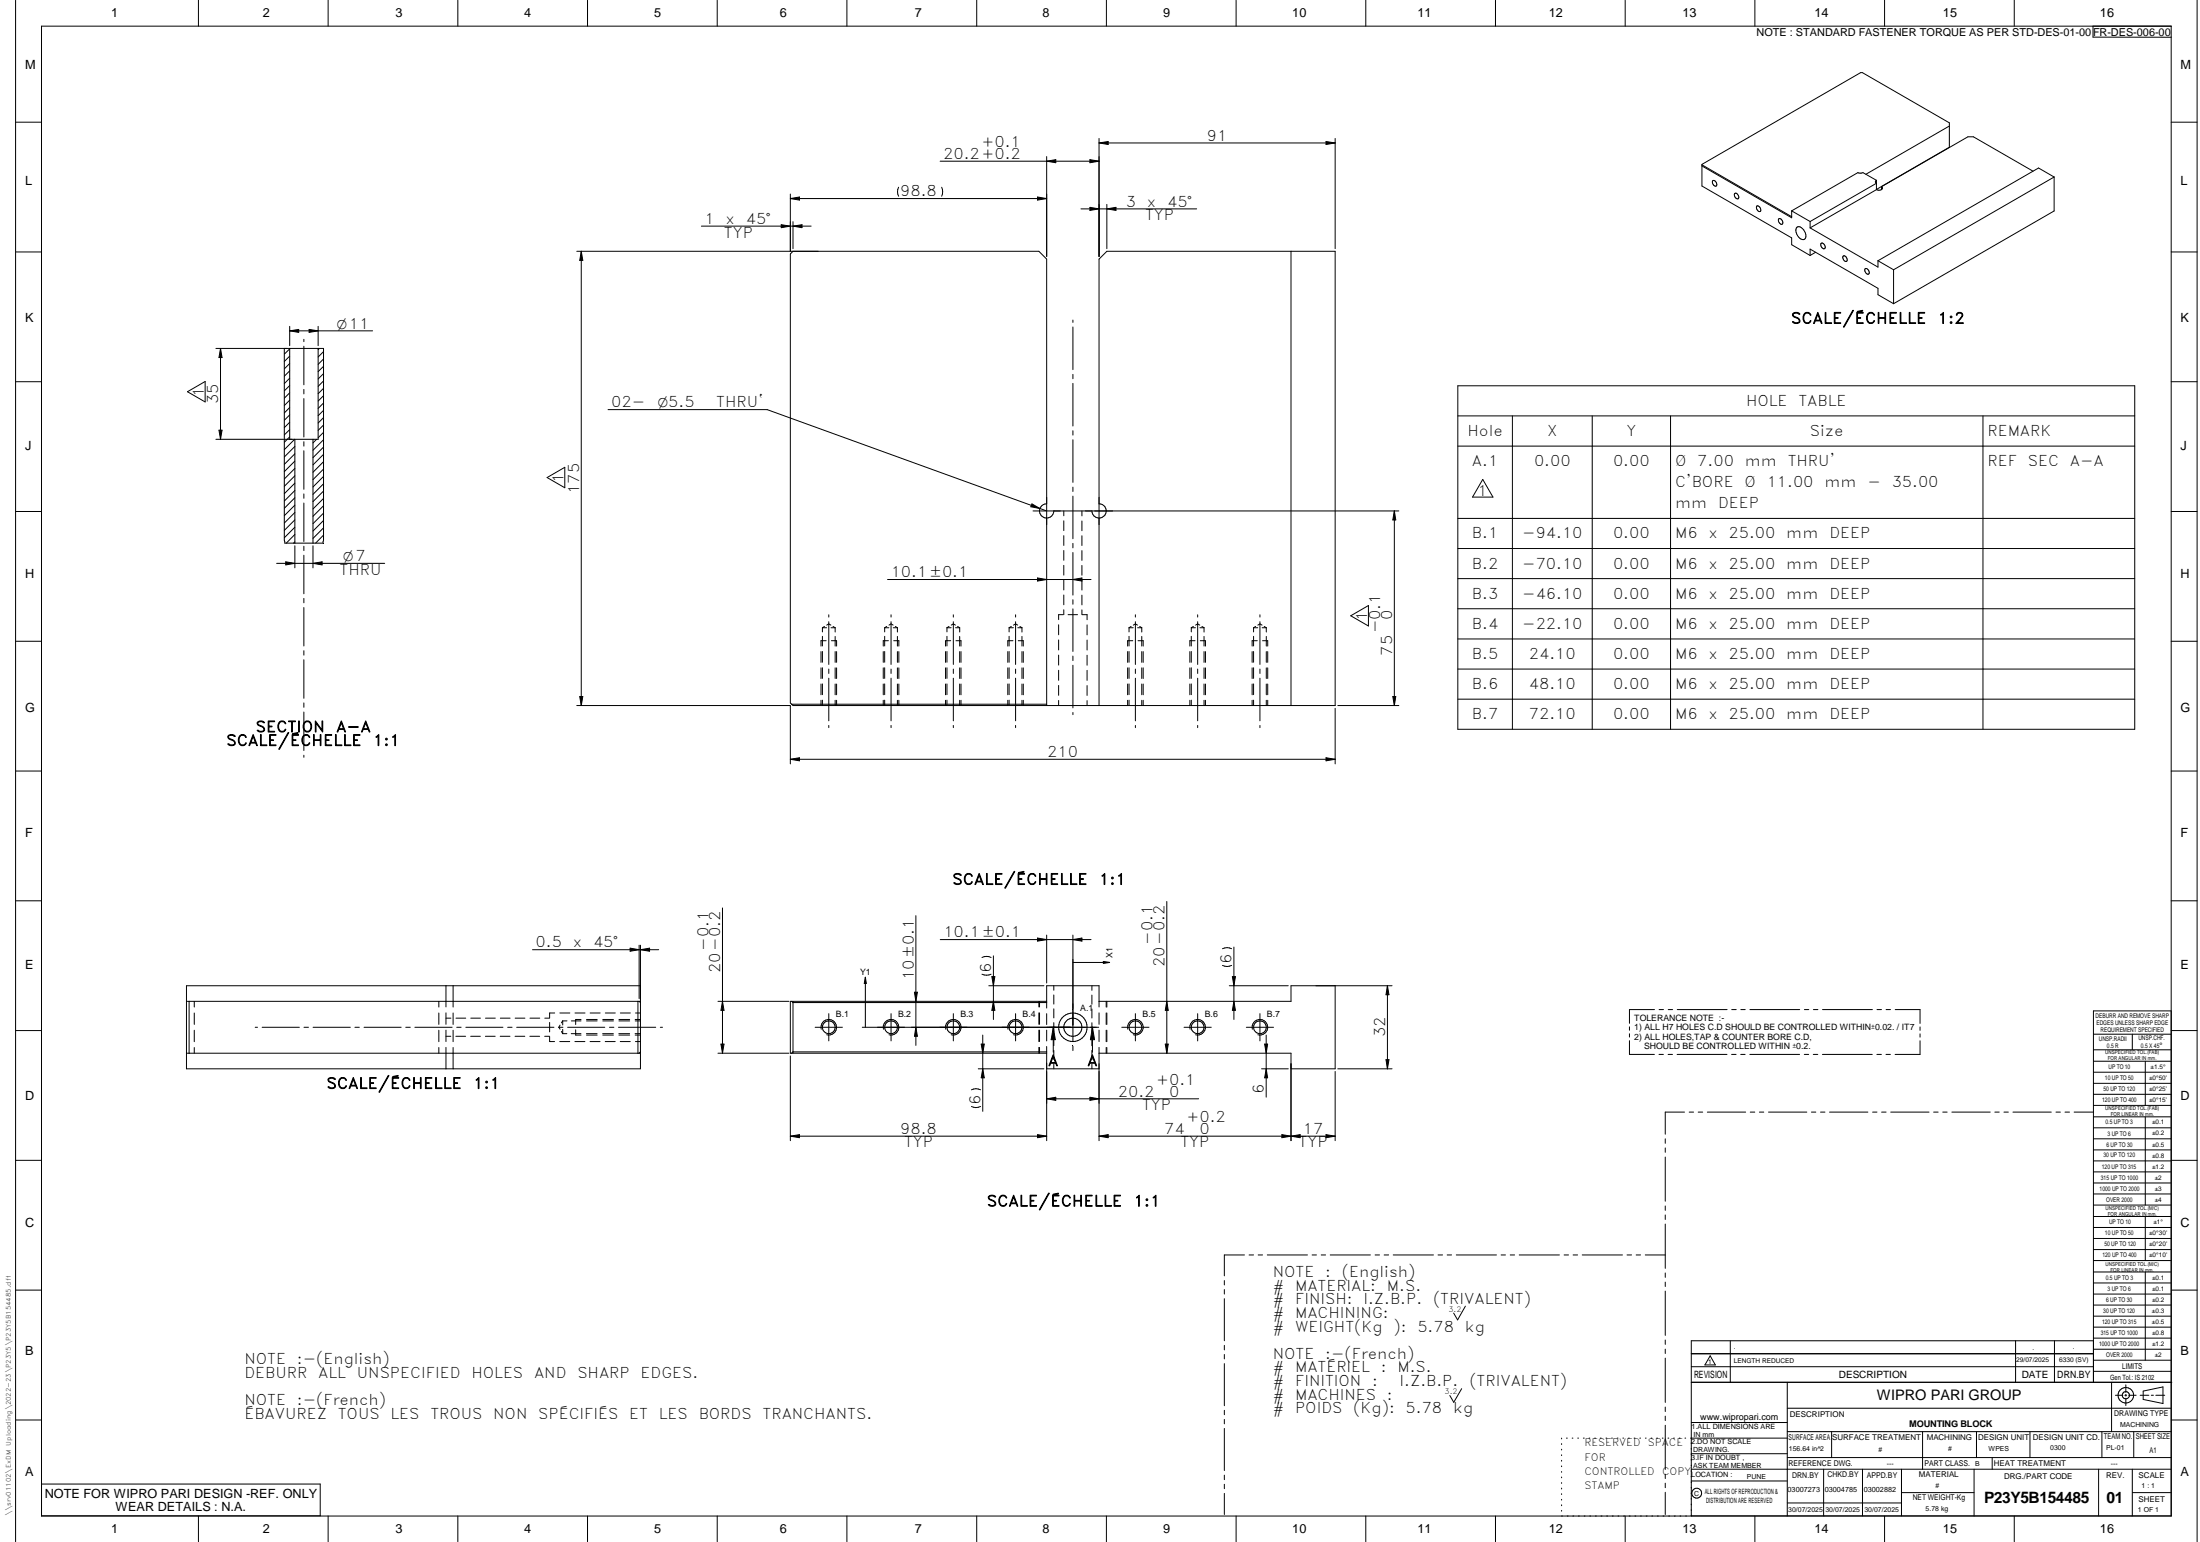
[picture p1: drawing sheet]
<svg xmlns="http://www.w3.org/2000/svg" width="848mm" height="594mm" viewBox="0 0 848 594" stroke-linecap="round" stroke-linejoin="round" font-family="sans-serif">
<g fill="none" stroke="#000" stroke-width=".39">
<path d="M6 .1v593.9M16 10.1h821v574h-821zM76.5 .1v10M126.5 .1v10M176.5 .1v10M226.5 .1v10M276.5 .1v10M326.5 .1v10M376.5 .1v10M426.5 .1v10M476.5 .1v10M526.5 .1v10"/>
<path d="M576.5 .1v10M626.5 .1v10M676.5 .1v10M726.5 .1v10M776.5 .1v10M806.8 10.1v4.2l30.2 .1M847 .1v593.9M6 47.1h10M423.7 53.3v45.5M423.7 55.1h91M423.7 55.1l3.5-.6v1.2zM511.2 54.5l3.5 .6-3.5 .6z"/>
<path d="M514.7 53.3v42.5M751.5 48.6l-32.2 18.5M837 47.1h10M304.7 76.5l3.5-.6v1.2zM304.7 76.5h98.8M304.7 74.8v22M346.4 72.1a3.8 3.8 0 0 0 0 3.5M362.4 62.1h61.3M363 72.1a4.1 4.1 0 0 1 0 3.5M400 75.9l3.5 .6-3.5 .6zM403.5 60.3v38.5M403.5 62.1l3.5-.6v1.2z"/>
<path d="M420.2 61.5l3.5 .6-3.5 .6zM420.2 79.9l3.5 .6-3.5 .6zM426.7 78.7v17.1M656.1 63.9v-.6l61.2-35.3h.6l33.6 19.3v9.4l-28.2 16.3M656.1 63.9v7.8l34.6 20v2.6l7.1 4.1M656.1 63.5l34.6 20M656.1 63.9l34.6 20v-2.7M660.2 69.6a1.33 1.33 0 0 1 1.4 .6 1.33 1.33 0 0 1 0 1.5 1.46 1.46 0 0 1-1.4-2.1zM668.7 74.5a1.22 1.22 0 0 1 1.3 .7 1.22 1.22 0 0 1-.2 1.4l-.9-.6-.3-.9zM677.2 79.4a1.34 1.34 0 0 1 1.3 .6 1.34 1.34 0 0 1 0 1.5 1.51 1.51 0 0 1-1.3-2.1zM723.3 69.5l-5.2-3-.9 .2-1-.2-25.5 14.7M723.3 69.5v3.6"/>
<path d="M723.3 69.5l-.4 .6 .4 .5-25.5 14.7M723.3 73.1l-25.5 14.7M725.3 71.9v1.2M725.3 71.9l.3 .3a1.29 1.29 0 0 1-.9 1.2 1.29 1.29 0 0 1-1.4-.3M783.7 66l-23-13.3h-2.1l-33.3 19.2M791.8 68.2v13.1l-61.8 35.7M791.8 68.2l-61.8 35.7M791.8 68.2l-6-3.5-61.9 35.8M6 97.1h10M222.3 96.8h178.2l3 3v172M224.1 96.8v175M224.1 96.8l.6 3.5h-1.2z"/>
<path d="M270.4 87.1h42.3M301.2 86.6l3.5 .5-3.5 .6zM305.7 85.4v10.4M305.7 87.1l3.5-.5v1.1zM305.7 96.8l-1 1v173l.5 .5M416.7 80.5h44.6M426.7 80.5l3.5-.6v1.2zM497.7 96.8v175M685.7 84.3a1.24 1.24 0 0 1 1.3 .7 1.24 1.24 0 0 1-.2 1.4l-1-.6-.3-.8zM690.7 81.2l7.1 4.1M692.7 87.5a2.7 2.7 0 0 1 3.3 2.3l.1 .6a1.35 1.35 0 0 1-.5 1.8 1.35 1.35 0 0 1-1.8-.4 3.4 3.4 0 0 1-1.1-4.3zM697.8 87.8l26.1 15.1v-2.4"/>
<path d="M697.8 85.3v2.5M697.8 98.4v-2.4l26.1 15.1v2.4l6.1 3.5M699.9 97.2l-2.1 1.2M702 93.8a1.22 1.22 0 0 1 1.4 .6 1.22 1.22 0 0 1-.3 1.5l-.9-.7-.3-.8zM710.5 98.7a1.21 1.21 0 0 1 1.3 .6 1.21 1.21 0 0 1-.2 1.5l-1-.7-.2-.8zM837 97.1h10M719 103.5a1.37 1.37 0 0 1 1.3 .7 1.37 1.37 0 0 1 0 1.4 1.51 1.51 0 0 1-1.3-2.1zM723.9 100.5l6.1 3.4M730 103.9v13.1M85 134.2l.6 3.6h-1.2zM85 134.2v35M109.6 134.2v74l.2 1.1h14.7l.2-1.1v-74h-41.5"/>
<path d="M111.7 137.2l-2.1 2.1M111.7 134.4l-2.1 2M111.7 125.7v7.5M111.7 134.2v35M111.7 127.5l3.4-.6v1.2zM111.7 127.5h31.9M117.1 130.7v.9M117.1 133.4v14.9M119.2 126.9l3.4 .6-3.4 .6zM122.6 125.7v7.5M122.6 134.2v35h-39.4M123.1 134.2l-.5 .5"/>
<path d="M124.7 135.5l-2.1 2M124.7 138.3l-2.1 2.1M413.6 123.3v.9M413.6 126v16.4M6 147.1h10M72.3 150.9l6.8-3.9v7.9zM111.7 145.7l-2.1 2.1M111.7 151.3l-2.1 2.1M111.7 157l-2.1 2.1M111.7 159.9l-2.1 2M111.7 140l-2.1 2.1M111.7 142.9l-2.1 2"/>
<path d="M111.7 148.5l-2.1 2.1M111.7 154.2l-2.1 2.1M117.1 150v1.8M117.1 153.5v14.9M124.7 141.1l-2.1 2.1M124.7 143.9l-2.1 2.1M124.7 146.8l-2.1 2M124.7 149.6l-2.1 2.1M124.7 152.4l-2.1 2.1M124.7 155.3l-2.1 2.1M124.7 158.1l-2.1 2M234.4 157.8h61.3l107.8 39"/>
<path d="M413.6 144.2v1.7M413.6 147.7v16.4M562 148.6h260.9v132.4h-260.9zM837 147.1h10M84.4 165.7h1.2l-.6 3.5zM109.6 173.2l4-4 .1 40.1M111.7 162.7l-2.1 2.1M111.7 168.3l-2.1 2.1M111.7 165.5l-2.1 2.1M113.7 172l-4.1 4.1M113.7 177.6l-4.1 4.1M113.7 174.8l-4.1 4.1"/>
<path d="M117.1 170.2v1.7M117.1 173.7v14.8M120.6 169.2v40.1M122 169.2l-1.4 1.4M124.7 169.4l-4.1 4.1M124.7 172.3l-4.1 4M124.7 175l-4.1 4.1M124.7 177.9l-4.1 4M124.7 160.9l-2.1 2.1M124.7 163.7l-2.1 2.1M124.7 166.6l-2.1 2.1M413.6 165.9v1.7"/>
<path d="M413.6 169.4v16.4M562 160.2h260.9M562 171.9h260.9M583 160.2v120.8M613.8 160.2v120.8M644 160.2v120.8M764.4 160.2v120.8M6 197.1h10M113.7 180.5l-4.1 4M113.7 183.3l-4.1 4.1M113.7 189l-4.1 4M113.7 191.8l-4.1 4"/>
<path d="M113.7 194.6l-4.1 4.1M113.7 197.4l-4.1 4.1M113.7 186.1l-4.1 4.1M117.1 190.3v1.7M117.1 193.8v14.8M124.7 180.7l-4.1 4.1M124.7 183.6l-4.1 4M124.7 186.4l-4.1 4.1M124.7 189.2l-4.1 4.1M124.7 192l-4.1 4.1M124.7 194.9l-4.1 4M124.7 197.7l-4.1 4.1"/>
<path d="M210.9 184l6.8-4v7.9zM397.8 194.1l3.1 1.8-3.5-.7zM398.2 196.8h141M403.5 194.1a2.75 2.75 0 0 0-2.8 2.7 2.75 2.75 0 0 0 2.8 2.8 2.75 2.75 0 0 0 2.7-2.8M410.1 196.8v1.9M413.6 187.7v1.7M413.6 191.1v16.5M417.1 196.9v1.9M423.7 194.1a2.76 2.76 0 0 1 2.7 2.8 2.76 2.76 0 0 1-2.7 2.7 2.76 2.76 0 0 1-2.8-2.8M537.5 196.9l.6 3.4h-1.2zM537.5 196.8v75M562 199.7h260.9"/>
<path d="M571.6 184.7l3.9 6.8h-7.9zM837 197.1h10M106.6 217h41.7M110.2 216.5l3.5 .5-3.5 .6zM113.7 200.3l-4.1 4M113.7 203.1l-4.1 4.1M113.7 205.9l-3.3 3.4M113.7 208.7l-.5 .6M113.7 210.3v8.5M117.1 210.4v1.7M117.1 213.9v14.9M120.6 217l3.6-.5v1.1z"/>
<path d="M120.6 210.3v8.5M124.7 200.5l-4.1 4.1M124.7 203.4l-4.1 4M124.7 206.2l-3 3.1M410.1 200.7v3.7M410.1 206.4v3.7M410.1 212.1v3.8M410.1 217.8v3.8M413.6 209.3v1.8M413.6 212.9v16.4M417.1 200.7v3.8M417.1 206.4v3.8"/>
<path d="M417.1 212.1v3.8M417.1 217.8v3.8M562 211.3h260.9M117.1 230.5v1.7M117.1 234.1v14.8M319.5 236.9v.8M319.5 239.5v16.5M342.1 223.3h78.5M343.5 236.9v.8M343.5 239.5v16.5M367.5 236.9v.8M367.5 239.5v16.5"/>
<path d="M391.5 236.9v.8M391.5 239.5v16.5M400 222.7l3.5 .6-3.5 .6zM409.9 236.8h-1.8v1.9M410.1 223.5v3.8M410.1 229.2v3.8M410.1 234.9v1.9M411.7 236.8h3.7M413.6 231.1v1.7M413.6 234.6v16.4M417.1 229.3v3.7M417.1 235v1.8"/>
<path d="M417.1 223.9l-3.5-.6 3.5-.6v4.6M417.2 236.8h1.9v2M437.7 236.9v.8M437.7 239.5v16.5M461.7 236.9v.8M461.7 239.5v16.5M485.7 236.9v.8M485.7 239.5v16.5M520.7 237.2l6.8-3.9v7.9zM562 222.9h260.9M562 234.5h260.9M6 247.1h10"/>
<path d="M117.1 250.7v1.7M117.1 254.2v14.8M316.5 251v4.2M316.5 257.3v4.1M317 241.9h1.6M317 241.9v1.6M317 245.2v3.7M317 251v4.1M317 257.3v4.1M317.8 241.3l-.8 .6M318.5 246.8h-2v2.1M318.7 240.8l.8-.4 .8 .4"/>
<path d="M319.5 257.8v1.7M320.3 241.9h1.6M320.5 246.8h2v2.1M321.1 241.3l.8 .6M321.9 241.9v1.6M321.9 245.2v3.7M321.9 251v4.2M321.9 257.3v4.1M322.5 251v4.2M322.5 257.3v4.1M340.5 251v4.2M340.5 257.3v4.1"/>
<path d="M341 241.9h1.6M341 241.9v1.6M341 245.2v3.7M341 251v4.1M341 257.3v4.1M341.8 241.3l-.8 .6M342.5 246.8h-2v2.1M342.7 240.8l.8-.4 .8 .4M343.5 257.8v1.7M344.3 241.9h1.6M344.5 246.8h2v2.1M345.1 241.3l.8 .6"/>
<path d="M345.9 241.9v1.6M345.9 245.2v3.7M345.9 251v4.2M345.9 257.3v4.1M346.5 251v4.2M346.5 257.3v4.1M364.5 251v4.2M364.5 257.3v4.1M365 241.9h1.6M365 241.9v1.6M365 245.2v3.7M365 251v4.1"/>
<path d="M365 257.3v4.1M365.8 241.3l-.8 .6M366.5 246.8h-2v2.1M366.7 240.8l.8-.4 .8 .4M367.5 257.8v1.7M368.3 241.9h1.7M368.5 246.8h2v2.1M369.1 241.3l.9 .6M370 241.9v1.6M370 245.2v3.7M370 251v4.2M370 257.3v4.1"/>
<path d="M370.5 251v4.2M370.5 257.3v4.1M388.5 251v4.2M388.5 257.3v4.1M389 241.9h1.7M389 241.9v1.6M389 245.2v3.7M389 251v4.1M389 257.3v4.1M389.8 241.3l-.8 .6M390.5 246.8h-2v2.1M390.7 240.8l.8-.4 .8 .4"/>
<path d="M391.5 257.8v1.7M392.3 241.9h1.7M392.5 246.8h2v2.1M393.1 241.3l.9 .6M394 241.9v1.6M394 245.2v3.7M394 251v4.2M394 257.3v4.1M394.5 251v4.2M394.5 257.3v4.1M408.1 240.7v3.9M408.1 246.5v3.9"/>
<path d="M408.1 252.4v3.8M408.1 258.2v3.9M413.6 252.8v1.7M413.6 256.3v16.4M419.1 240.7v3.9M419.1 246.6v3.8M419.1 252.4v3.9M419.1 258.3v3.8M434.7 251v4.2M434.7 257.3v4.1M435.2 251v4.1M435.2 257.3v4.1"/>
<path d="M435.2 241.9v1.6M435.2 245.2v3.7M435.2 241.9h1.6M436 241.3l-.8 .6M436.7 246.8h-2v2.1M436.9 240.8l.8-.4 .8 .4M437.7 257.8v1.7M438.5 241.9h1.6M438.7 246.8h2v2.1M439.3 241.3l.8 .6M440.1 251v4.2M440.1 257.3v4.1"/>
<path d="M440.1 241.9v1.6M440.1 245.2v3.7M440.7 251v4.2M440.7 257.3v4.1M458.7 251v4.2M458.7 257.3v4.1M459.2 241.9v1.6M459.2 245.2v3.7M459.2 251v4.1M459.2 257.3v4.1M459.2 241.9h1.6M460 241.3l-.8 .6"/>
<path d="M460.7 246.8h-2v2.1M460.9 240.8l.8-.4 .8 .4M461.7 257.8v1.7M462.5 241.9h1.6M462.7 246.8h2v2.1M463.3 241.3l.8 .6M464.1 241.9v1.6M464.1 245.2v3.7M464.1 251v4.2M464.1 257.3v4.1M464.7 251v4.2M464.7 257.3v4.1"/>
<path d="M482.7 251v4.2M482.7 257.3v4.1M483.2 241.9v1.6M483.2 245.2v3.7M483.2 251v4.1M483.2 257.3v4.1M483.2 241.9h1.6M484 241.3l-.8 .6M484.7 246.8h-2v2.1M484.9 240.8l.8-.4 .8 .4M485.7 257.8v1.7M486.5 241.9h1.6"/>
<path d="M486.7 246.8h2v2.1M487.3 241.3l.8 .6M488.1 241.9v1.6M488.1 245.2v3.7M488.1 251v4.2M488.1 257.3v4.1M488.7 251v4.2M488.7 257.3v4.1M562 246.2h260.9M562 257.8h260.9M837 247.1h10M117.1 270.8v1.7"/>
<path d="M117.1 274.3v14.8M222.3 271.8l82.4 .1v22.4M223.5 268.4h1.2l-.6 3.4zM305.2 271.3l.5 .5h209v-175h-88l-3 3v172M305.2 271.3h98.3M316.5 263.5v4.2M316.5 269.8v2M317 263.5v4.1M317 269.7v2.1M319.5 261.3v16.4M319.5 279.5v.8M321.9 263.5v4.2"/>
<path d="M321.9 269.8v2M322.5 263.5v4.2M322.5 269.8v2M340.5 263.5v4.2M340.5 269.8v2M341 263.5v4.1M341 269.7v2.1M343.5 261.3v16.4M343.5 279.5v.8M345.9 263.5v4.2M345.9 269.8v2M346.5 263.5v4.2"/>
<path d="M346.5 269.8v2M364.5 263.5v4.2M364.5 269.8v2M365 263.5v4.1M365 269.7v2.1M367.5 261.3v16.4M367.5 279.5v.8M370 263.5v4.2M370 269.8v2M370.5 263.5v4.2M370.5 269.8v2M388.5 263.5v4.2"/>
<path d="M388.5 269.8v2M389 263.5v4.1M389 269.7v2.1M391.5 261.3v16.4M391.5 279.5v.8M394 263.5v4.2M394 269.8v2M394.5 263.5v4.2M394.5 269.8v2M408.1 264.1v3.8M408.1 269.9v1.9M413.6 274.5v.8"/>
<path d="M419.1 264.1v3.8M419.1 269.9v1.9M434.7 263.5v4.2M434.7 269.8v2M435.2 263.5v4.1M435.2 269.7v2.1M437.7 261.3v16.4M437.7 279.5v.8M440.1 263.5v4.2M440.1 269.8v2M440.7 269.8v2M440.7 263.5v4.2"/>
<path d="M458.7 263.5v4.2M458.7 269.8v2M459.2 263.5v4.1M459.2 269.7v2.1M461.7 261.3v16.4M461.7 279.5v.8M464.1 263.5v4.2M464.1 269.8v2M464.7 263.5v4.2M464.7 269.8v2M482.7 263.5v4.2M482.7 269.8v2"/>
<path d="M483.2 263.5v4.1M483.2 269.7v2.1M485.7 261.3v16.4M485.7 279.5v.8M488.1 263.5v4.2M488.1 269.8v2M488.7 263.5v4.2M488.7 269.8v2M514.7 272.9v21.4M515.7 271.8h23.5M536.9 268.4h1.2l-.6 3.4zM562 269.4h260.9"/>
<path d="M6 297.1h10M117.1 291v.8M304.7 292.5l3.5-.6v1.2zM304.7 292.5h210M511.2 291.9l3.5 .6-3.5 .6zM837 297.1h10M6 347h10M278.5 349.8v56M353.1 352.8v50M449.8 347.3v58.5M837 347h10M171.9 379.8v8.1"/>
<path d="M174.7 379.8v8.2M205.3 365.9h48.6M242.9 365.3l3.5 .6-3.5 .6zM246.4 364.2v20.5M246.9 365.9l3.5-.6v1.2zM246.9 364.2v47.6h-175v-32h175M333.6 376.5l.4 2.4h-.8zM333.6 376.5v19.3M362.5 362h58.1M378.5 368.9a3.9 3.9 0 0 1 3.6 0M378.5 375.3a4.2 4.2 0 0 0 3.6 0M381.2 379.8h21.2"/>
<path d="M382.4 376.3h1.1l-.6 3.5zM382.9 368.3v24.5M400 361.4l3.5 .6-3.5 .6zM403.5 360.3v18.4M406.2 379.8v1.7M413.6 362l3.5-.6v1.2zM413.6 370.8h14.1M413.6 360.3v40.7M420.9 379.8v1.8M425.3 370.4l2.4 .4-2.4 .4zM471.3 371.9a3.9 3.9 0 0 0 3.5 0M471.3 365.5a3.9 3.9 0 0 1 3.5 0"/>
<path d="M473.9 379.8h22.7M475.1 376.3h1.1l-.5 3.5zM475.7 364.9v27.9M514.7 379.8v32h-17M534.8 379.8l.6 3.4h-1.1zM534.8 379.8v32M536.6 379.8h-38.9v6h-74M6 397h10M71.9 385.8h174.6M72.9 385.8v20M74.9 385.8v2.2M74.9 390.3v4.4"/>
<path d="M74.9 396.9v4.4M98.4 395.8h.9M101 395.8h14.4M117.2 395.8h1.7M120.7 395.8h14.3M136.8 395.8h1.7M140.3 395.8h14.3M156.4 395.8h1.8M159.9 395.8h14.4M169.2 385.8v2.2M169.2 390.3v4.4M169.2 396.9v4.4"/>
<path d="M171.9 390.2v4.4M171.9 396.9v4.4M171.9 399.2h1.9M171.9 392.3h1.9M174.7 390.3v4.4M174.7 396.9v4.4M175.7 399.2h3.8M175.8 392.3h3.7M176.1 395.8h1.7M179.6 395.8h14.3M181.4 399.2h3.8M181.5 392.3h3.7"/>
<path d="M187.1 399.2h3.8M187.2 392.3h3.7M192.8 399.2h3.8M192.9 392.3h3.7M195.7 395.8h1.7M198.5 399.2h3.8M198.6 392.3h3.8M199.2 395.8h14.3M204.3 399.2h3.7M204.3 392.3h3.8M210 399.2h1.9M210 392.3h1.9"/>
<path d="M211.9 393.9v3.7M211.9 399.4v1.9h1.9M213.8 390.3h-1.9v1.7M215.3 395.8h1.7M215.8 390.3h3.9M215.9 394.9l-.5 .9 .5 .7M216.4 397.4l.5 .8M216.9 393.3v1.6M216.9 396.6v1.6M216.9 393.3h1.7M216.9 398.2h1.6M216.9 393.3l-.5 .8"/>
<path d="M218.8 395.8h14.3M220.2 398.2h3.7M220.3 393.3h3.7M221.7 390.3h3.8M221.9 396.7v2.1h2.1M224 392.8h-2.1v1.9M226.1 398.2h4.1M226.1 392.8h4.1M226.1 393.3h4.1M226.1 398.8h4.1M227.5 390.3h3.9M232.3 398.2h4.1"/>
<path d="M232.4 392.8h4.1M232.4 393.3h4.1M232.4 398.8h4.1M233.3 390.3h3.9M235 395.8h1.6M238.4 395.8h14.4M238.5 398.2h4.2M238.6 392.8h4.1M238.6 393.3h4.1M238.6 398.8h4.1M239.1 390.3h3.9M244.8 398.2h2.1"/>
<path d="M244.9 392.8h2M244.9 393.3h2M244.9 398.8h2M245 390.3h1.9M245.9 385.8v20M246.4 385.8l.5 .4M246.8 385.8h.1M254.6 395.8h.8M276.8 385.8h27.3M278.5 385.8l.6 3.5h-1.2zM305.2 385.8l.5 .4h97.8M305.7 385.8v.1"/>
<path d="M305.7 386.1v19.3M314.2 395.8h10.5M316.6 396.5a3 3 0 0 1 2.6-3.7 3 3 0 0 1 3.3 3.2 3 3 0 0 1-3.8 2.7M319.5 390.5v10.5M332.4 395.8h91.1M340.6 396.5a3 3 0 0 1 2.6-3.7 3 3 0 0 1 3.3 3.2 3 3 0 0 1-3.8 2.7M343.5 390.5v10.5M352.5 382.3h1.2l-.6 3.5zM353.1 395.8l.6 3.4h-1.2zM364.6 396.5a3 3 0 0 1 2.6-3.7 3 3 0 0 1 3.3 3.2 3 3 0 0 1-3.8 2.7M367.5 390.5v10.5M378.8 398.8v29.4"/>
<path d="M382.9 385.8l.6 3.5h-1.1zM388.6 396.5a3 3 0 0 1 2.6-3.7 3 3 0 0 1 3.3 3.2 3 3 0 0 1-3.8 2.7M391.5 390.5v10.5M400.5 385.8v2.1M400.5 390.2v4.4M400.5 396.9v4.4M400.7 385.8v2.1M400.7 390.2v4.4M400.7 396.9v4.4M403.5 390.5v4.2M403.5 396.9v4.1M403.5 385.8h-98.8v20h98.8"/>
<path d="M406 395.8l.8 4.8h-1.6zM406 395.8v9.6M406.2 383.3v3.5M406.2 388.7v3.5M406.2 394v3.5M406.2 399.3v3.5M420.9 383.4v3.5M420.9 388.7v3.5M420.9 394v3.6M420.9 399.4v3.5M421.1 395.8v9.6M421.1 395.8l.8 4.8h-1.6z"/>
<path d="M423.7 387.9v-8.1h-20.2v8.6M423.7 390.2v4.4M423.7 396.9v4.4M426.4 385.8v2.2M426.4 390.3v4.4M426.4 396.9v4.4M426.7 385.8v2.2M426.7 390.3v4.4M426.7 396.9v4.4M432.4 395.8h10.5M434.8 396.5a3 3 0 0 1 2.6-3.7 3 3 0 0 1 3.2 3.2 3 3 0 0 1-3.7 2.7M437.7 390.5v10.5"/>
<path d="M449.8 385.8l.5 3.5h-1.1zM456.4 395.8h10.5M458.8 396.5a3 3 0 0 1 2.6-3.7 3 3 0 0 1 3.2 3.2 3 3 0 0 1-3.7 2.7M461.7 390.5v10.5M475.7 385.8l.5 3.5h-1.1zM480.4 395.8h10.5M482.8 396.5a3 3 0 0 1 2.6-3.7 3 3 0 0 1 3.3 3.2 3 3 0 0 1-3.8 2.7M485.7 390.5v10.5M488.1 398.8v23.9M628.1 395.6v1.3M628.1 398.3v1.2M637.8 389h-9.7v5.3"/>
<path d="M639.6 389h1.7M643.1 389h1.7M646.6 389h19.2M667.6 389h1.7M671.1 389h1.7M674.6 389h19.2M695.6 389h1.7M699.1 389h1.7M702.6 389h19.2M723.6 389h1.7M727.1 389h1.7M730.6 389h9.6v5.3"/>
<path d="M740.2 395.6v1.4M740.2 398.3v1.3M807 398.4h30M822 398.4v6.1M837 397h10M837 389.5h-30v143.1M71.9 405.8h174.6M74.9 403.6v2.2M169.2 403.6v2.2M171.9 403.5v8.3M174.7 403.6v8.2M215.8 401.3h3.8"/>
<path d="M221.6 401.3h3.9M227.5 401.3h3.8M233.3 401.3h3.9M239.1 401.3h3.9M244.9 401.3h2M246.8 405.8h.1M246.9 405.3l-.5 .5M276.8 405.8h27.3M277.9 402.3h1.2l-.6 3.5zM304.7 406.8v32.7M305.7 405.6v.2M374.5 419.9a3.9 3.9 0 0 1 3.5 0"/>
<path d="M377.1 411.8h25.3M378.2 402.3h1.2l-.6 3.5zM378.8 411.8l.6 3.4h-1.2zM400.5 403.5v2.3M400.7 403.5v2.3M403.5 411.8h20.2M403.5 403.2v36.3M403.5 405.3h-97.8l-.5 .5M406.2 404.7v3.5M406.2 410v1.8M413.6 403.1v1.4M413.6 404.7h.1"/>
<path d="M420.9 404.7v3.5M420.9 410v1.8M423.7 405.8h74v33.7M423.7 403.5v36M426.4 403.6v2.2M426.7 403.6v2.2M449.2 402.3h1.1l-.5 3.5zM486.3 411.8h10.3M487.5 402.3h1.2l-.6 3.5zM488.1 411.8l.6 3.4h-1.2zM514.7 412.8v26.7M515.7 411.8h20.9"/>
<path d="M534.3 408.3h1.1l-.6 3.5zM628.1 400.9v5.3h9.7M639.5 406.2h1.7M643 406.2h1.7M646.5 406.2h19.2M667.5 406.2h1.7M671 406.2h1.7M674.5 406.2h19.2M695.5 406.2h1.7M699 406.2h1.7M702.5 406.2h19.2M723.5 406.2h1.8"/>
<path d="M727 406.2h1.7M740.2 401v5.2h-9.7M807 404.5h30M807 408.9h30M807 413.1h30M807 417.4h30M827 408.9v17M304.7 437.7l3.5-.6v1.2zM304.7 437.7h98.8M374.5 426.3a3.9 3.9 0 0 0 3.5 0M400 437.1l3.5 .6-3.5 .6zM403.5 423.3h58.6"/>
<path d="M403.5 423.3l3.5-.6v1.2zM420.2 422.7l3.5 .6-3.5 .6zM423.7 437.7h91M423.7 437.7l3.5-.6v1.2zM494.2 437.1l7 1.2v-1.2l-7 1.2zM511.2 437.1l3.5 .6-3.5 .6zM641.9 438.7v1.8M649.4 428.5h-7.5v8.5M651.2 428.5h1.7M654.6 428.5h1.8M658.2 428.5h14.7M674.7 428.5h1.7"/>
<path d="M678.2 428.5h1.7M681.7 428.5h14.8M698.3 428.5h1.7M701.8 428.5h1.7M705.3 428.5h14.7M721.9 428.5h1.7M725.3 428.5h1.8M728.9 428.5h14.7M745.4 428.5h1.7M748.9 428.5h1.7M752.4 428.5h14.8M769 428.5h1.7"/>
<path d="M772.5 428.5h1.7M776 428.5h14.7M792.6 428.5h1.7M796 428.5h1.8M799.5 428.5h7.4M807 421.6h30M807 425.9h30M807 430.3h30M807 434.5h30M807 438.7h30M827 430.3v34M6 447h10"/>
<path d="M641.9 442.3v1.6M641.9 445.8v17M807 443h30M807 447.3h30M807 451.5h30M807 455.8h30M807 460h30M837 447h10M641.9 464.6v1.7M641.9 468.1v1.7M641.9 471.6v17.1M807 464.3h30"/>
<path d="M807 468.7h30M807 472.9h30M807 477.1h30M827 468.7v16.9M6 497h10M472 493.4v1.6M472 496.8v1.8M479.7 483.5h-7.7v8M481.5 483.5h1.7M485 483.5h1.7M488.5 483.5h15.5M505.8 483.5h1.7"/>
<path d="M509.3 483.5h1.7M512.8 483.5h15.5M530.1 483.5h1.7M533.6 483.5h1.7M537.1 483.5h15.5M554.4 483.5h1.7M557.9 483.5h1.7M561.4 483.5h15.5M578.7 483.5h1.6M582.2 483.5h1.7M585.6 483.5h15.5M603 483.5h1.6"/>
<path d="M606.4 483.5h1.8M609.9 483.5h15.5M627.2 483.5h1.7M630.7 483.5h1.7M634.2 483.5h7.7M641.9 490.4v1.7M641.9 493.9v1.7M641.9 497.4v17.1M807 481.4h30M807 485.6h30M807 490.1h30M807 494.3h30"/>
<path d="M807 498.6h30M827 490.1v33.9M837 497h10M472 500.3v16.3M472 518.3v1.8M564.9 503.2l-3 5.3-1.5-2.6M641.9 516.3v1.6M641.9 519.8v1.7M667 516.6v16M777 516.6v16M792 516.6v16M807 502.8h30"/>
<path d="M807 507.1h30M807 511.3h30M807 515.5h30M807 519.8h30M807 516.6h-155v67.5M472 521.8v1.7M472 525.4v16.2M563.5 535l-3.1 5.3-1.5-2.7M641.9 523.2v17.1M652 532.6h185.2M652 521.5h155M652 526.5h155"/>
<path d="M659.3 522.4l1.9 3.5h-4zM689 532.6v51.4M807 524h30M807 528.3h30M814 532.6v19M815.5 537.5h2.8M819.1 537.5h.7M819.5 533.5v2.9M819.5 537.2v.7M819.5 538.7v2.8M820.6 537.5h2.9M825 537.5h3.4"/>
<path d="M826.2 535.9l7.6-1.6v6.4l-7.6-1.5zM829.3 537.5h.8M831 537.5h3.5M6 547.1h10M472 543.3v1.7M472 546.9v1.7M472 550.3v16.2M602 554.1v.3M602 556.2v.3M602 558.3v.3M603.8 554.1h.4M606 554.1h.3"/>
<path d="M608.2 554.1h.3M610.4 554.1h.3M612.6 554.1h.3M614.7 554.1h.3M616.9 554.1h.3M619.1 554.1h.3M621.2 554.1h.3M623.4 554.1h.3M625.6 554.1h.3M627.8 554.1h.3M629.9 554.1h.4M632.1 554.1h.3"/>
<path d="M634.3 554.1h.3M636.5 554.1h.3M638.6 554.1h.3M640.8 554.1h.3M641.9 542.1v1.7M641.9 545.6v1.7M641.9 549.1v17M643 554.1h.3M645.2 554.1h.3M647.3 554.1h.4M649.5 554.1h.3M652 548h37"/>
<path d="M689 542.5h148M689 551.6h148M689 554.1h-37.3M706.1 551.6v10M741.1 551.6v14.4M761.9 551.6v10M782.5 551.6v10M810.3 551.6v10M822.5 551.6v10M837 547.1h10M16 571.8h107.4v12.2h-107.4M472 568.3v1.8"/>
<path d="M472 571.8v1.7M472 575.4v8.1M602 560.5v.3M602 562.6v.3M602 564.8v.3M602 566.9v.3M602 569v.3M602 571.2v.3M602 573.3v.4M602 575.5v.3M602 577.6v.3M602 579.8v.3"/>
<path d="M641.9 567.9v1.7M641.9 571.4v1.8M641.9 574.9v8.6M652 570.6h37M652 560.1h37M689 561.6h148M689 579h44M703 566v18M718 566v18M733 575.1h28M733 566v18M761 566v18"/>
<path d="M768 561.6v4.4M809 566v18M822 566v18M822 575.1h15M837 566h-185M76.5 584.1v9.9M126.5 584.1v9.9M176.5 584.1v9.9M226.5 584.1v9.9M276.5 584.1v9.9M326.5 584.1v9.9M376.5 584.1v9.9"/>
<path d="M426.5 584.1v9.9M476.5 584.1v9.9M526.5 584.1v9.9M576.5 584.1v9.9M602 581.9v.3M626.5 584.1v9.9M652 584h185M676.5 584.1v9.9M726.5 584.1v9.9M776.5 584.1v9.9"/>
<circle cx="319.5" cy="395.8" r="2.46"/>
<circle cx="343.5" cy="395.8" r="2.46"/>
<circle cx="367.5" cy="395.8" r="2.46"/>
<circle cx="391.5" cy="395.8" r="2.48"/>
<circle cx="413.6" cy="395.8" r="3.5"/>
<circle cx="413.6" cy="395.8" r="5.5"/>
<circle cx="437.7" cy="395.8" r="2.46"/>
<circle cx="461.7" cy="395.8" r="2.46"/>
<circle cx="485.7" cy="395.8" r="2.46"/>
<circle cx="819.5" cy="537.5" r="2.99"/>
<circle cx="819.5" cy="537.5" r="1.39"/>
<circle cx="654.1" cy="575.3" r="1.9"/>
</g>
<g fill="#000">
<path d="M423.7 55.1l3.5-.6v1.2zM511.2 54.5l3.5 .6-3.5 .6zM304.7 76.5l3.5-.6v1.2zM400 75.9l3.5 .6-3.5 .6zM403.5 62.1l3.5-.6v1.2zM420.2 61.5l3.5 .6-3.5 .6zM420.2 79.9l3.5 .6-3.5 .6zM426.7 80.5l3.5-.6v1.2zM301.2 86.6l3.5 .5-3.5 .6zM305.7 87.1l3.5-.5v1.1zM224.1 96.8l.6 3.5h-1.2zM85 134.2l.6 3.6h-1.2z"/>
<path d="M111.7 127.5l3.4-.6v1.2zM119.2 126.9l3.4 .6-3.4 .6zM84.4 165.7h1.2l-.6 3.5zM397.8 194.1l3.1 1.8-3.5-.7zM110.2 216.5l3.5 .5-3.5 .6zM120.6 217l3.6-.5v1.1zM537.5 196.9l.6 3.4h-1.2zM400 222.7l3.5 .6-3.5 .6zM413.6 223.3l3.5-.6v1.2zM223.5 268.4h1.2l-.6 3.4zM536.9 268.4h1.2l-.6 3.4zM304.7 292.5l3.5-.6v1.2z"/>
<path d="M511.2 291.9l3.5 .6-3.5 .6zM242.9 365.3l3.5 .6-3.5 .6zM246.9 365.9l3.5-.6v1.2zM333.6 376.5l.4 2.4h-.8zM382.4 376.3h1.1l-.6 3.5zM400 361.4l3.5 .6-3.5 .6zM413.6 362l3.5-.6v1.2zM425.3 370.4l2.4 .4-2.4 .4zM475.1 376.3h1.2l-.6 3.5zM278.5 385.8l.6 3.5h-1.2zM352.5 382.3h1.2l-.6 3.5zM353.1 395.8l.6 3.4h-1.2z"/>
<path d="M382.9 385.8l.6 3.5h-1.1zM449.8 385.8l.5 3.5h-1.1zM475.7 385.8l.6 3.5h-1.2zM534.8 379.8l.6 3.4h-1.1zM277.9 402.3h1.2l-.6 3.5zM378.8 411.8l.6 3.4h-1.2zM378.2 402.3h1.2l-.6 3.5zM406 395.8l.8 4.8h-1.6zM421.1 395.8l.8 4.8h-1.6zM449.2 402.3h1.1l-.5 3.5zM488.1 411.8l.6 3.4h-1.2zM487.5 402.3h1.2l-.6 3.5z"/>
<path d="M534.3 408.3h1.1l-.6 3.5zM304.7 437.7l3.5-.6v1.2zM400 437.1l3.5 .6-3.5 .6zM403.5 423.3l3.5-.6v1.2zM420.2 422.7l3.5 .6-3.5 .6zM423.7 437.7l3.5-.6v1.2zM494.2 437.1l3.5 .6-3.5 .6zM497.7 437.7l3.5-.6v1.2zM511.2 437.1l3.5 .6-3.5 .6z"/>
</g>
<g font-size="6">
<text x="764.8" y="578.9">P23Y5B154485</text>
<text x="812.1" y="578.9">01</text>
</g>
<g font-size="5.7">
<text x="378.4" y="56.7">+0.1</text>
<text x="465.2" y="54.2">91</text>
<text x="363.6" y="61.2">20.2+0.2</text>
<text x="347" y="75.6">98.8</text>
<text x="434" y="79.6">3</text>
<text x="442.1" y="79.6">x</text>
<text x="449.9" y="79.6">45°</text>
<text x="271.6" y="86.3">1</text>
<text x="279.7" y="86.3">x</text>
<text x="287.5" y="86.3">45°</text>
<text x="441.5" y="84.8">TYP</text>
<text x="279.1" y="91.5">TYP</text>
<text x="690.4" y="124.6">SCALE/ÉCHELLE</text>
<text x="747" y="124.6">1:2</text>
<text x="78.6" y="152.9" transform="rotate(-90 78.6 152.9)">1</text>
<text x="84.1" y="155.7" transform="rotate(-90 84.1 155.7)">35</text>
<text x="235.6" y="156.9">02-</text>
<text x="276.1" y="156.9">THRU`</text>
<text x="673.1" y="156.4">HOLE</text>
<text x="693.3" y="156.4">TABLE</text>
<text x="565.7" y="168">Hole</text>
<text x="596.4" y="168">X</text>
<text x="627" y="168">Y</text>
<text x="697.7" y="168">Size</text>
<text x="766.1" y="168">REMARK</text>
<text x="567.4" y="179.6">A.1</text>
<text x="591.4" y="179.6">0.00</text>
<text x="621.8" y="179.6">0.00</text>
<text x="645.7" y="179.6">Ø</text>
<text x="654.3" y="179.6">7.00</text>
<text x="672.6" y="179.6">mm</text>
<text x="689.2" y="179.6">THRU'</text>
<text x="766.1" y="179.6">REF</text>
<text x="781.7" y="179.6">SEC</text>
<text x="797.8" y="179.6">A-A</text>
<text x="217.2" y="186" transform="rotate(-90 217.2 186)">1</text>
<text x="223.2" y="190.2" transform="rotate(-90 223.2 190.2)">175</text>
<text x="569.6" y="191">1</text>
<text x="645.7" y="187.7">C'BORE</text>
<text x="672.5" y="187.7">Ø</text>
<text x="681" y="187.7">11.00</text>
<text x="703.3" y="187.7">mm</text>
<text x="719.9" y="187.7">-</text>
<text x="729.2" y="187.7">35.00</text>
<text x="645.7" y="195.8">mm</text>
<text x="662.3" y="195.8">DEEP</text>
<text x="567.4" y="207.4">B.1</text>
<text x="586.8" y="207.4">-94.10</text>
<text x="621.8" y="207.4">0.00</text>
<text x="645.7" y="207.4">M6</text>
<text x="658.6" y="207.4">x</text>
<text x="666.4" y="207.4">25.00</text>
<text x="688.6" y="207.4">mm</text>
<text x="705.2" y="207.4">DEEP</text>
<text x="130.9" y="221.4">THRU</text>
<text x="567.4" y="219">B.2</text>
<text x="586.8" y="219">-70.10</text>
<text x="621.8" y="219">0.00</text>
<text x="645.7" y="219">M6</text>
<text x="658.6" y="219">x</text>
<text x="666.4" y="219">25.00</text>
<text x="688.6" y="219">mm</text>
<text x="705.2" y="219">DEEP</text>
<text x="343.4" y="222.4">10.1±0.1</text>
<text x="567.4" y="230.7">B.3</text>
<text x="586.8" y="230.7">-46.10</text>
<text x="621.8" y="230.7">0.00</text>
<text x="645.7" y="230.7">M6</text>
<text x="658.6" y="230.7">x</text>
<text x="666.4" y="230.7">25.00</text>
<text x="688.6" y="230.7">mm</text>
<text x="705.2" y="230.7">DEEP</text>
<text x="527" y="239.2" transform="rotate(-90 527 239.2)">1</text>
<text x="536.6" y="238.8" transform="rotate(-90 536.6 238.8)">0</text>
<text x="532.1" y="244" transform="rotate(-90 532.1 244)">-0.1</text>
<text x="567.4" y="242.3">B.4</text>
<text x="586.8" y="242.3">-22.10</text>
<text x="621.8" y="242.3">0.00</text>
<text x="645.7" y="242.3">M6</text>
<text x="658.6" y="242.3">x</text>
<text x="666.4" y="242.3">25.00</text>
<text x="688.6" y="242.3">mm</text>
<text x="705.2" y="242.3">DEEP</text>
<text x="536.6" y="252.6" transform="rotate(-90 536.6 252.6)">75</text>
<text x="567.4" y="253.9">B.5</text>
<text x="589.4" y="253.9">24.10</text>
<text x="621.8" y="253.9">0.00</text>
<text x="645.7" y="253.9">M6</text>
<text x="658.6" y="253.9">x</text>
<text x="666.4" y="253.9">25.00</text>
<text x="688.6" y="253.9">mm</text>
<text x="705.2" y="253.9">DEEP</text>
<text x="567.4" y="265.5">B.6</text>
<text x="589.4" y="265.5">48.10</text>
<text x="621.8" y="265.5">0.00</text>
<text x="645.7" y="265.5">M6</text>
<text x="658.6" y="265.5">x</text>
<text x="666.4" y="265.5">25.00</text>
<text x="688.6" y="265.5">mm</text>
<text x="705.2" y="265.5">DEEP</text>
<text x="567.4" y="277.1">B.7</text>
<text x="589.4" y="277.1">72.10</text>
<text x="621.8" y="277.1">0.00</text>
<text x="645.7" y="277.1">M6</text>
<text x="658.6" y="277.1">x</text>
<text x="666.4" y="277.1">25.00</text>
<text x="688.6" y="277.1">mm</text>
<text x="705.2" y="277.1">DEEP</text>
<text x="87.2" y="287.3">SCALE/ÉCHELLE</text>
<text x="98.6" y="282">SECTION</text>
<text x="129.6" y="282">A-A</text>
<text x="143.8" y="287.3">1:1</text>
<text x="403.7" y="291.7">210</text>
<text x="367.1" y="340.8">SCALE/ÉCHELLE</text>
<text x="423.7" y="340.8">1:1</text>
<text x="206.5" y="365">0.5</text>
<text x="220.9" y="365">x</text>
<text x="228.6" y="365">45°</text>
<text x="363.7" y="361.1">10.1±0.1</text>
<text x="444.3" y="363.9" transform="rotate(-90 444.3 363.9)">-0.1</text>
<text x="273.1" y="366.4" transform="rotate(-90 273.1 366.4)">-0.1</text>
<text x="474.8" y="371.3" transform="rotate(-90 474.8 371.3)">6</text>
<text x="277.7" y="375" transform="rotate(-90 277.7 375)">20-0.2</text>
<text x="352.2" y="377.7" transform="rotate(-90 352.2 377.7)">10±0.1</text>
<text x="382.1" y="374.7" transform="rotate(-90 382.1 374.7)">6</text>
<text x="448.9" y="372.5" transform="rotate(-90 448.9 372.5)">20-0.2</text>
<text x="534" y="399.7" transform="rotate(-90 534 399.7)">32</text>
<text x="404" y="410.6">A</text>
<text x="419.1" y="410.6">A</text>
<text x="125.9" y="419.4">SCALE/ÉCHELLE</text>
<text x="182.4" y="419.4">1:1</text>
<text x="445.7" y="417.9">+0.1</text>
<text x="378" y="425.7" transform="rotate(-90 378 425.7)">6</text>
<text x="430.9" y="422.4">20.2</text>
<text x="450.7" y="422.4">0</text>
<text x="487.2" y="421.5" transform="rotate(-90 487.2 421.5)">6</text>
<text x="440.3" y="427.7">TYP</text>
<text x="347" y="436.8">98.8</text>
<text x="448.8" y="436.8">74</text>
<text x="457.4" y="432.3">+0.2</text>
<text x="462.4" y="436.8">0</text>
<text x="502.2" y="436.8">17</text>
<text x="348.5" y="442.1">TYP</text>
<text x="455.1" y="442.1">TYP</text>
<text x="500.6" y="442.1">TYP</text>
<text x="380.4" y="464.7">SCALE/ÉCHELLE</text>
<text x="436.9" y="464.7">1:1</text>
<text x="490.6" y="492">NOTE</text>
<text x="510.8" y="492">:</text>
<text x="517.3" y="492">(English)</text>
<text x="490.6" y="497.2">#</text>
<text x="499.2" y="497.2">MATERIAL:</text>
<text x="534.7" y="497.2">M.S.</text>
<text x="490.6" y="502.5">#</text>
<text x="499.2" y="502.5">FINISH:</text>
<text x="525.6" y="502.5">I.Z.B.P.</text>
<text x="552.4" y="502.5">(TRIVALENT)</text>
<text x="490.6" y="507.7">#</text>
<text x="499.2" y="507.7">MACHINING:</text>
<text x="490.6" y="513">#</text>
<text x="499.2" y="513">WEIGHT(Kg</text>
<text x="537.2" y="513">):</text>
<text x="546.4" y="513">5.78</text>
<text x="564.7" y="513">kg</text>
<text x="94.2" y="525.6">NOTE</text>
<text x="114.4" y="525.6">:-(English)</text>
<text x="490.6" y="523.5">NOTE</text>
<text x="510.8" y="523.5">:-(French)</text>
<text x="94.2" y="530.9">DEBURR</text>
<text x="122.7" y="530.9">ALL</text>
<text x="137.6" y="530.9">UNSPECIFIED</text>
<text x="181.7" y="530.9">HOLES</text>
<text x="205.9" y="530.9">AND</text>
<text x="222.6" y="530.9">SHARP</text>
<text x="246.9" y="530.9">EDGES.</text>
<text x="490.6" y="528.7">#</text>
<text x="490.6" y="534">#</text>
<text x="499.2" y="534">FINITION</text>
<text x="499.2" y="528.7">MATÉRIEL</text>
<text x="529" y="534">:</text>
<text x="532.3" y="528.7">:</text>
<text x="538.7" y="528.7">M.S.</text>
<text x="539.5" y="534">I.Z.B.P.</text>
<text x="566.4" y="534">(TRIVALENT)</text>
<text x="490.6" y="539.2">#</text>
<text x="499.2" y="539.2">MACHINES</text>
<text x="534.7" y="539.2">:</text>
<text x="94.2" y="541.4">NOTE</text>
<text x="114.4" y="541.4">:-(French)</text>
<text x="490.6" y="544.5">#</text>
<text x="499.2" y="544.5">POIDS</text>
<text x="521.7" y="544.5">(Kg):</text>
<text x="541.9" y="544.5">5.78</text>
<text x="560.1" y="544.5">kg</text>
<text x="94.2" y="546.6">ÉBAVUREZ</text>
<text x="130.2" y="546.6">TOUS</text>
<text x="150.5" y="546.6">LES</text>
<text x="165.9" y="546.6">TROUS</text>
<text x="190.1" y="546.6">NON</text>
<text x="207.5" y="546.6">SPÉCIFIÉS</text>
<text x="242.6" y="546.6">ET</text>
<text x="254" y="546.6">LES</text>
<text x="269.3" y="546.6">BORDS</text>
<text x="293.9" y="546.6">TRANCHANTS.</text>
</g>
<text font-size="5.6" x="723.5" y="539.3">WIPRO PARI GROUP</text>
<g font-size="5.4">
<text x="129.8" y="126.6">O11</text>
<text x="253.6" y="156.9">O5.5</text>
<text x="132.3" y="216.2">O7</text>
</g>
<g font-size="4.9">
<text x="42.9" y="6.6">1</text>
<text x="101.3" y="6.7">2</text>
<text x="152.5" y="6.7">3</text>
<text x="202.1" y="6.7">4</text>
<text x="252.1" y="6.7">5</text>
<text x="300.6" y="6.7">6</text>
<text x="352.6" y="6.7">7</text>
<text x="401.9" y="6.7">8</text>
<text x="448.4" y="6.7">9</text>
<text x="498.1" y="6.7">10</text>
<text x="546.4" y="6.7">11</text>
<text x="597" y="6.7">12</text>
<text x="648.5" y="6.6">13</text>
<text x="699.4" y="6.6">14</text>
<text x="749" y="6.7">15</text>
<text x="809.5" y="6.6">16</text>
<text x="9.7" y="26.7">M</text>
<text x="840.6" y="26.7">M</text>
<text x="9.7" y="71.4">L</text>
<text x="840.6" y="71.4">L</text>
<text x="9.7" y="124.2">K</text>
<text x="840.6" y="124.2">K</text>
<text x="9.7" y="173.4">J</text>
<text x="840.6" y="173.4">J</text>
<text x="9.7" y="222.7">H</text>
<text x="840.6" y="222.7">H</text>
<text x="9.7" y="274.3">G</text>
<text x="840.6" y="274.3">G</text>
<text x="9.7" y="322.6">F</text>
<text x="840.6" y="322.6">F</text>
<text x="9.7" y="373.3">E</text>
<text x="840.6" y="373.3">E</text>
<text x="9.7" y="423.8">D</text>
<text x="840.6" y="423.8">D</text>
<text x="9.7" y="472.8">C</text>
<text x="840.6" y="472.8">C</text>
<text x="9.7" y="522.1">B</text>
<text x="840.6" y="522.1">B</text>
<text x="9.7" y="568.7">A</text>
<text x="840.6" y="568.7">A</text>
<text x="17.2" y="577">NOTE FOR WIPRO PARI DESIGN -REF. ONLY</text>
<text x="44.5" y="582.3">WEAR DETAILS : N.A.</text>
<text x="42.9" y="590.6">1</text>
<text x="101.3" y="590.7">2</text>
<text x="152.5" y="590.7">3</text>
<text x="202.1" y="590.7">4</text>
<text x="252.1" y="590.7">5</text>
<text x="300.6" y="590.7">6</text>
<text x="352.6" y="590.7">7</text>
<text x="401.9" y="590.7">8</text>
<text x="448.4" y="590.7">9</text>
<text x="498.1" y="590.7">10</text>
<text x="546.4" y="590.7">11</text>
<text x="597" y="590.7">12</text>
<text x="648.5" y="590.6">13</text>
<text x="699.4" y="590.5">14</text>
<text x="749" y="590.7">15</text>
<text x="809.5" y="590.5">16</text>
</g>
<text font-size="4.2" x="677.1" y="13.9">NOTE : STANDARD FASTENER TORQUE AS PER STD-DES-01-00FR-DES-006-00</text>
<g font-size="3.9">
<text x="653" y="530.9">REVISION</text>
<text x="708.9" y="530.9">DESCRIPTION</text>
<text x="779.4" y="530.9">DATE</text>
<text x="793.1" y="530.9">DRN.BY</text>
<text x="610.8" y="557.1">RESERVED</text>
<text x="635.2" y="557.1">SPACE</text>
<text x="610.8" y="562.7">FOR</text>
<text x="610.8" y="568.3">CONTROLLED</text>
<text x="640.7" y="568.3">COPY</text>
<text x="610.8" y="573.8">STAMP</text>
</g>
<text font-size="3.6" x="736" y="549.8">MOUNTING BLOCK</text>
<text font-size="3.5" x="655.4" y="547.1">www.wipropari.com</text>
<g font-size="3.4">
<text x="428.9" y="369.1" transform="rotate(-90 428.9 369.1)">X1</text>
<text x="331.6" y="375.7">Y1</text>
<text x="416.4" y="389.6">A.1</text>
<text x="322.2" y="391.7">B.1</text>
<text x="346.2" y="391.7">B.2</text>
<text x="370.2" y="391.7">B.3</text>
<text x="394.2" y="391.7">B.4</text>
<text x="440.4" y="391.7">B.5</text>
<text x="464.4" y="391.7">B.6</text>
<text x="488.4" y="391.7">B.7</text>
<text x="630" y="393.3">TOLERANCE NOTE :-</text>
<text x="630" y="400.5">2) ALL HOLES,TAP &amp; COUNTER BORE C.D,</text>
<text x="630" y="396.9">1) ALL H7 HOLES C.D SHOULD BE CONTROLLED WITHINu0.02. / IT7</text>
<text x="633.8" y="404.1">SHOULD BE CONTROLLED WITHIN u0.2.</text>
</g>
<g font-size="3.1">
<text x="818.1" y="527.3">LIMITS</text>
<text x="815" y="545.5">DRAWING TYPE</text>
<text x="690" y="546.1">DESCRIPTION</text>
<text x="689.5" y="554.6">SURFACE AREA</text>
<text x="706.2" y="554.6">SURFACE TREATMENT</text>
<text x="742.7" y="554.6">MACHINING</text>
<text x="762.5" y="554.6">DESIGN UNIT</text>
<text x="783.6" y="554.6">DESIGN UNIT CD.</text>
<text x="811" y="554.4">TEAM NO.</text>
<text x="823.3" y="554.5">SHEET SIZE</text>
<text x="828.6" y="559.9">A1</text>
<text x="689.4" y="564.9">REFERENCE DWG.</text>
<text x="690.8" y="569.3">DRN.BY</text>
<text x="704.4" y="569.2">CHKD.BY</text>
<text x="719.6" y="569.3">APPD.BY</text>
<text x="739.7" y="569.1">MATERIAL</text>
<text x="741.8" y="564.7">PART CLASS.</text>
<text x="768.6" y="564.7">HEAT TREATMENT</text>
<text x="772.5" y="569.7">DRG./PART CODE</text>
<text x="811.9" y="569.3">REV.</text>
<text x="824.4" y="569.4">SCALE</text>
<text x="737.3" y="578">NET WEIGHT-Kg</text>
<text x="824.4" y="578.5">SHEET</text>
</g>
<text font-size="3" x="832.4" y="403.9">°</text>
<g font-size="2.8">
<text x="558.3" y="505.4">3.2</text>
<text x="813.4" y="531.5">Gen Tol.: IS 2102</text>
<text x="556.9" y="537.2">3.2</text>
<text x="652.1" y="550.4">1.ALL DIMENSIONS ARE</text>
<text x="652" y="556.4">2.DO NOT SCALE</text>
<text x="652" y="562.5">3.IF IN DOUBT ,</text>
<text x="652" y="569.2">LOCATION :</text>
<text x="657.2" y="575.8">ALL RIGHTS OF REPRODUCTION &amp;</text>
<text x="689.1" y="575">03007273</text>
<text x="703.4" y="574.9">03004785</text>
<text x="718.4" y="575">03002882</text>
<text x="657.7" y="579.2">DISTRIBUTION ARE RESERVED</text>
</g>
<g font-size="2.7">
<text x="817.3" y="549.9">MACHINING</text>
<text x="652.9" y="553.5">IN mm</text>
<text x="652.7" y="559.5">DRAWING.</text>
<text x="689.6" y="559.1">156.64 in^2</text>
<text x="724.1" y="559.2">#</text>
<text x="751" y="559.1">#</text>
<text x="766.6" y="559">WPES</text>
<text x="790.3" y="558.8">0300</text>
<text x="811.9" y="558.8">PL-01</text>
<text x="652.7" y="565.5">ASK TEAM MEMBER</text>
<text x="673.4" y="569.6">PUNE</text>
<text x="727.4" y="564.9">---</text>
<text x="761.4" y="564.9">B</text>
<text x="813.7" y="564.9">---</text>
<text x="746.1" y="573.2">#</text>
<text x="825.6" y="573.4">1 : 1</text>
<text x="653.1" y="576.3">C</text>
<text x="689.4" y="582.4">30/07/2025</text>
<text x="703.7" y="582.5">30/07/2025</text>
<text x="718.7" y="582.6">30/07/2025</text>
<text x="742.3" y="582.2">5.78 kg</text>
<text x="824.1" y="582.4">1 OF 1</text>
</g>
<g font-size="2.5">
<text x="807.8" y="392">DEBURR AND REMOVE SHARP</text>
<text x="808.2" y="394.8">EDGES UNLESS SHARP EDGE</text>
<text x="809.1" y="400.9">UNSP.RADII</text>
<text x="809.8" y="397.6">REQUIREMENT SPECIFIED</text>
<text x="824.4" y="400.7">UNSP.CHF.</text>
<text x="812.2" y="403.6">0.5 R</text>
<text x="825.3" y="403.9">0.5 X 45</text>
<text x="812.8" y="411.8">UP TO 10</text>
<text x="829.1" y="411.9">±1.5°</text>
<text x="811.4" y="416.1">10 UP TO 50</text>
<text x="828.5" y="416.1">±0°50'</text>
<text x="810.4" y="424.5">120 UP TO 400</text>
<text x="810.9" y="420.3">50 UP TO 120</text>
<text x="828.5" y="424.5">±0°15'</text>
<text x="828.5" y="420.3">±0°25'</text>
<text x="811.7" y="433.2">0.5 UP TO 3</text>
<text x="812.5" y="437.5">3 UP TO 6</text>
<text x="829.6" y="437.4">±0.2</text>
<text x="829.6" y="433.2">±0.1</text>
<text x="812" y="441.7">6 UP TO 30</text>
<text x="829.6" y="441.7">±0.5</text>
<text x="810.9" y="445.9">30 UP TO 120</text>
<text x="829.6" y="446">±0.8</text>
<text x="809.9" y="454.4">315 UP TO 1000</text>
<text x="810.3" y="450.2">120 UP TO 315</text>
<text x="829.6" y="450.2">±1.2</text>
<text x="830.7" y="454.4">±2</text>
<text x="809.4" y="458.7">1000 UP TO 2000</text>
<text x="830.6" y="458.7">±3</text>
<text x="811.9" y="463">OVER 2000</text>
<text x="830.7" y="463">±4</text>
<text x="813.1" y="471.6">UP TO 10</text>
<text x="830.1" y="471.6">±1°</text>
<text x="811.4" y="475.9">10 UP TO 50</text>
<text x="828.5" y="475.9">±0°30'</text>
<text x="810.4" y="484.4">120 UP TO 400</text>
<text x="811.2" y="480.1">50 UP TO 120</text>
<text x="828.5" y="484.4">±0°10'</text>
<text x="828.5" y="480.1">±0°20'</text>
<text x="811.7" y="493">0.5 UP TO 3</text>
<text x="812.4" y="497.2">3 UP TO 6</text>
<text x="829.6" y="497.3">±0.1</text>
<text x="829.6" y="493">±0.1</text>
<text x="811.9" y="501.5">6 UP TO 30</text>
<text x="829.6" y="501.5">±0.2</text>
<text x="810.8" y="505.8">30 UP TO 120</text>
<text x="829.6" y="505.8">±0.3</text>
<text x="809.8" y="514.3">315 UP TO 1000</text>
<text x="810.3" y="510.1">120 UP TO 315</text>
<text x="829.6" y="510">±0.5</text>
<text x="829.6" y="514.3">±0.8</text>
<text x="668.4" y="519.9">.</text>
<text x="783.5" y="520">.</text>
<text x="799.1" y="519.9">.</text>
<text x="809.2" y="518.5">1000 UP TO 2000</text>
<text x="829.6" y="518.5">±1.2</text>
<text x="658.5" y="525.6">1</text>
<text x="668.4" y="524.9">LENGTH REDUCED</text>
<text x="777.2" y="524.8">29/07/2025</text>
<text x="793.8" y="524.8">6330 (SV)</text>
<text x="811.9" y="522.8">OVER 2000</text>
<text x="830.6" y="522.7">±2</text>
</g>
<g font-size="2.4">
<text x="4.1" y="556.9" transform="rotate(-90 4.1 556.9)">Uploading\2022-23\P23Y5\P23Y5B154485.dft</text>
<text x="4.1" y="584.1" transform="rotate(-90 4.1 584.1)">\\srv01102\ExDM</text>
</g>
<g font-size="2.1">
<text x="811.5" y="406.1">UNSPECIFIED TOL.(FAB)</text>
<text x="812.5" y="408.5">FOR ANGULAR IN mm.</text>
<text x="811.6" y="427.7">UNSPECIFIED TOL.(FAB)</text>
<text x="813.6" y="430.1">FOR LINEAR IN mm.</text>
<text x="811.7" y="466.1">UNSPECIFIED TOL.(M/C)</text>
<text x="812.5" y="468.5">FOR ANGULAR IN mm.</text>
<text x="811.7" y="487.6">UNSPECIFIED TOL.(M/C)</text>
<text x="813.6" y="489.9">FOR LINEAR IN mm.</text>
</g>
</svg>
